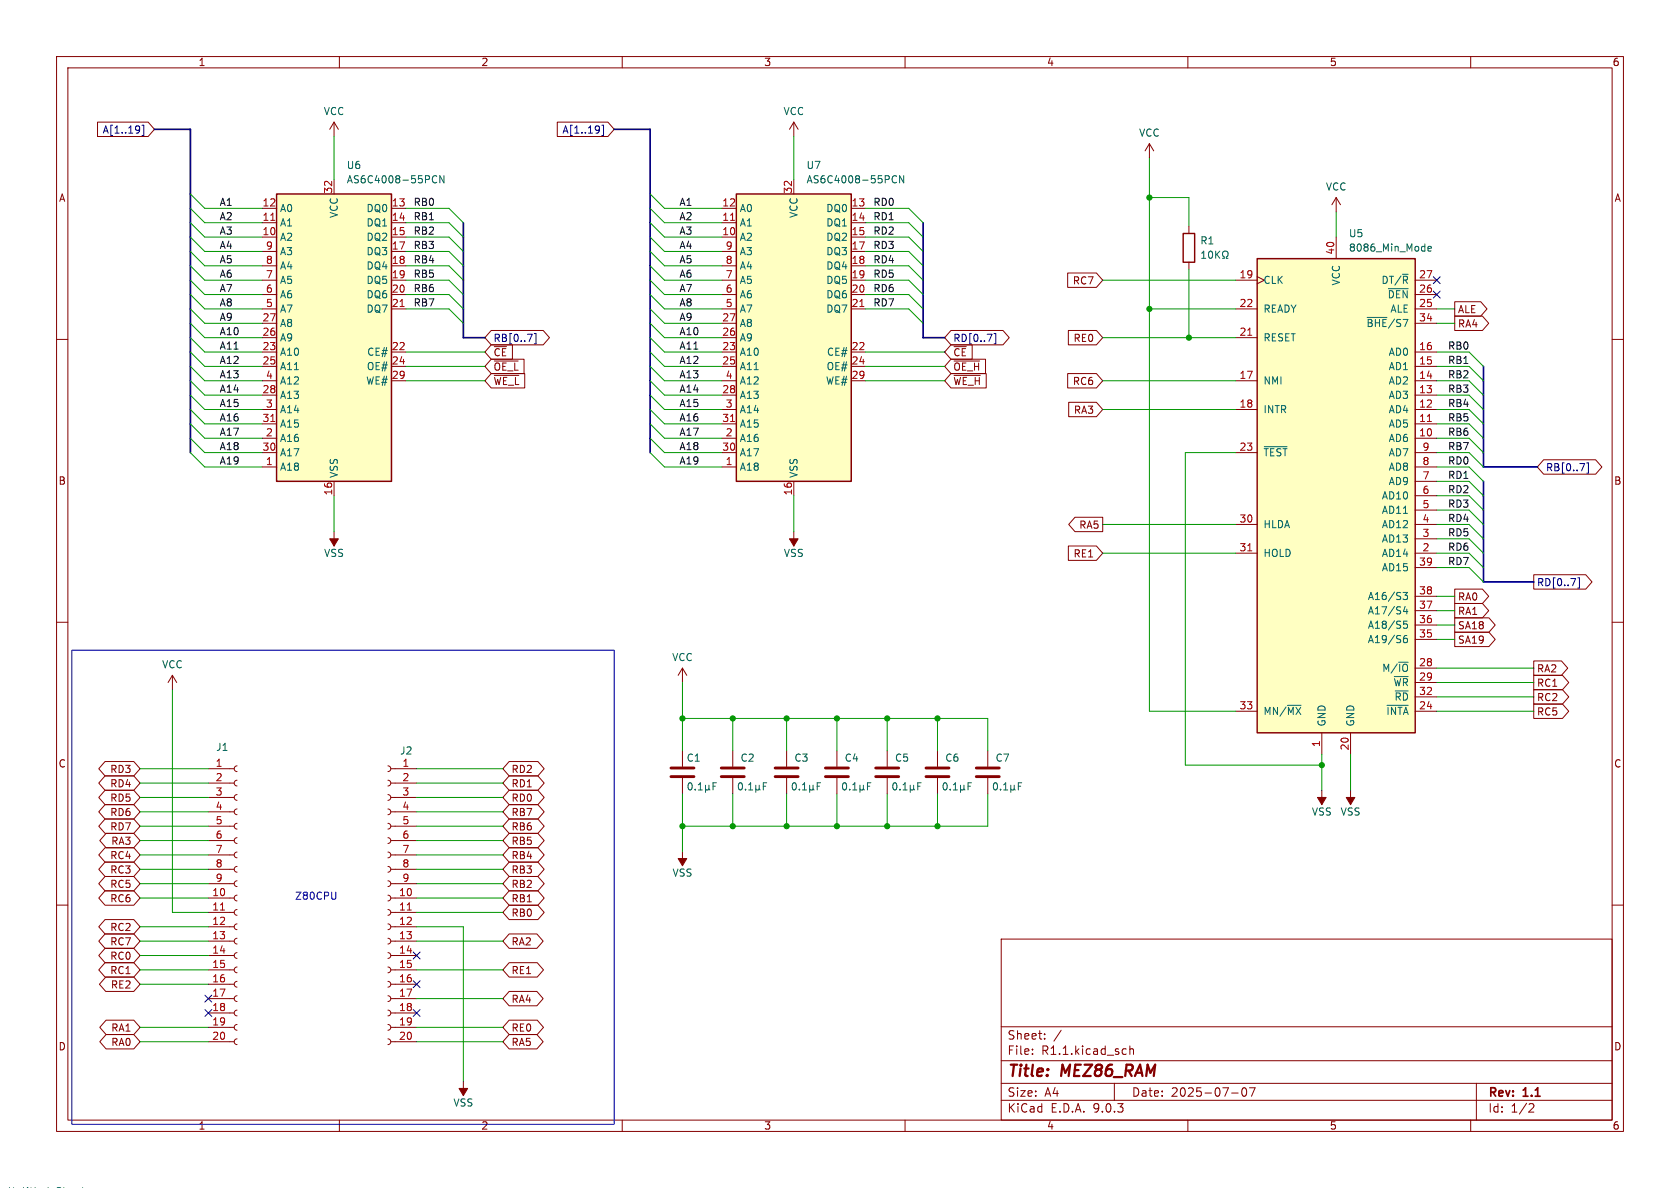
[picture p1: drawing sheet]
<svg xmlns="http://www.w3.org/2000/svg" width="297mm" height="210mm" viewBox="0 0 297 210" stroke-linecap="round" stroke-linejoin="round" font-family="sans-serif">
<g fill="none" stroke="#840000" stroke-width=".18">
<path d="M10 10h277v190h-277zM12 12h273v186h-273zM60 10v2M110 10v2M160 10v2M210 10v2M260 10v2M59.1 21.6l-.8 1.3M59.1 21.6l.7 1.3M59.1 21.6v2.5M140.3 21.6l-.7 1.3M140.3 21.6l.8 1.3"/>
<path d="M140.3 21.6v2.5M236.2 34.9l-.7 1.3M236.2 34.9l.8 1.3M236.2 34.9v2.6M210.2 40v1.3M210.2 46.4v1.2M10 60h2M285 60h2M140.3 94v2.5M10 110h2M285 110h2M68.6 135.4l.3 .1 .2 .4-.2 .3-.3 .2"/>
<path d="M68.6 137.9l.3 .2 .2 .3-.2 .4-.3 .1M69.1 135.9h4.6M69.1 138.4h4.6M233.7 139.7v2.5M238.8 139.7v2.5M68.6 140.5l.3 .1 .2 .4-.2 .3-.3 .2M68.6 143l.3 .2 .2 .3-.2 .4-.3 .1M68.6 145.5l.3 .2 .2 .4-.2 .3-.3 .2M68.6 148.1l.3 .1 .2 .4-.2 .3-.3 .2M68.6 150.6l.3 .2 .2 .3-.2 .4-.3 .1M68.6 153.2l.3 .1 .2 .4-.2 .3-.3 .2M68.6 155.7l.3 .2 .2 .3-.2 .4-.3 .1"/>
<path d="M68.6 158.2l.3 .2 .2 .4-.2 .3-.3 .2M69.1 141h4.6M69.1 143.5h4.6M69.1 146.1h4.6M69.1 148.6h4.6M69.1 151.1h4.6M69.1 153.7h4.6M69.1 156.2h4.6M69.1 158.8h4.6M120.6 150.5v2.5M10 160h2M68.6 160.8l.3 .1 .2 .4-.2 .3-.3 .2"/>
<path d="M68.6 163.3l.3 .2 .2 .3-.2 .4-.3 .1M68.6 165.9l.3 .1 .2 .4-.2 .3-.3 .2M68.6 168.4l.3 .2 .2 .3-.2 .4-.3 .1M68.6 170.9l.3 .2 .2 .4-.2 .3-.3 .2M68.6 173.5l.3 .1 .2 .4-.2 .3-.3 .2M68.6 176l.3 .2 .2 .3-.2 .4-.3 .1M68.6 178.6l.3 .1 .2 .4-.2 .3-.3 .2M69.1 161.3h4.6M69.1 163.8h4.6M69.1 166.4h4.6M69.1 168.9h4.6M69.1 171.5h4.6"/>
<path d="M69.1 174h4.6M69.1 176.5h4.6M69.1 179.1h4.6M177 166h108v32h-108zM285 160h2M60 198v2M68.6 181.1l.3 .2 .2 .3-.2 .4-.3 .1M68.6 183.6l.3 .2 .2 .4-.2 .3-.3 .2M69.1 181.6h4.6M69.1 184.2h4.6M81.9 191.1v2.6M110 198v2"/>
<path d="M160 198v2M177 194.5h108M177 191.5h108M177 187.5h108M177 181.5h108M182.5 186.3v.1M182.5 185.5v.1M184.7 183.6v.1M184.7 182.8v.1M187.6 182.1l-1.3 2M197 191.5v3M199 185.4l.1 .1"/>
<path d="M199.1 186.3l-.1 .1M199.7 184.9v1.5M199.7 185.5l.3-.1 .3 .1 .1 .9M210 198v2M217.7 193.2h1.2M219.7 192.4l.2-.1a.81 .81 0 0 1 .6 .6 .81 .81 0 0 1-.3 .8l-.2 .1a.81 .81 0 0 1-.3-1.4zM220.9 192.3h1l-.7 1.5M260 198v2M261 191.5v6.5M270.5 195.1l.5 .1 .2 .3-1 1.1h1"/>
</g>
<g fill="none" stroke="#006464" stroke-width=".18">
<path d="M212.4 45.7h.8M212.4 44.8l.4-.4v1.3M213.8 44.5l.2-.1a.68 .68 0 0 1 .4 .6 .68 .68 0 0 1-.4 .7l-.2-.2-.1-.3zM214.9 44.4v1.3M215.1 44.9l.5 .8M215.6 44.4l-.7 .7M216.1 45.7h.3v-.3a.54 .54 0 0 1-.2-.7 .54 .54 0 0 1 .7-.2 .58 .58 0 0 1-.1 .9v.3h.3M1.7 209.9v.2M2.4 209.9v.2M4.2 209.9v.2M4.9 209.9v.2zM4.9 209.9v.2"/>
<path d="M5.5 209.9v.2M6.2 209.9v.2M8.5 209.9v.2M10.7 210l-.4-.1-.2 .2M11.3 209.9v.2M14.6 209.9v.2"/>
</g>
<path d="M72 160.9h.7" fill="none" stroke="#a90000" stroke-width=".18"/>
<g fill="#840000" stroke="#840000" stroke-width=".18">
<path d="M139.6 95.3h1.5l-.8 1.2z"/>
<path d="M119.9 151.8h1.5l-.8 1.2z"/>
<path d="M81.2 192.4h1.5l-.8 1.3z"/>
<path d="M232.9 141h1.5l-.7 1.2z"/>
<path d="M238 141h1.5l-.7 1.2z"/>
</g>
<path d="M209.2 41.3h2v5.1h-2z" fill="none" stroke="#840000" stroke-width=".25"/>
<path d="M222.2 45.7h28v83.8h-28z" fill="#ffffc2"/>
<path d="M222.2 45.7h28v83.8h-28z" fill="none" stroke="#840000" stroke-width=".25"/>
<g fill="none" stroke="#840000" stroke-width=".18">
<path d="M203.2 25.4l-.8 1.3M203.2 25.4l.8 1.3M203.2 25.4v2.5M218.4 49.5h3.8M218.4 54.6h3.8M218.4 59.7h3.8M222.2 48.9l1.3 .6-1.3 .7M236.2 41.9v3.8M250.2 49.5h3.8M250.2 54.6h3.8M250.2 52.1h3.8M250.2 57.2h3.8"/>
<path d="M218.4 67.3h3.8M218.4 72.4h3.8M250.2 67.3h3.8M250.2 72.4h3.8M250.2 62.2h3.8M250.2 64.8h3.8M250.2 69.9h3.8M250.2 74.9h3.8M250.2 77.5h3.8M59.1 94v2.5M218.4 80h3.8M218.4 92.7h3.8"/>
<path d="M218.4 97.8h3.8M250.2 80h3.8M250.2 92.7h3.8M250.2 97.8h3.8M250.2 82.6h3.8M250.2 85.1h3.8M250.2 87.6h3.8M250.2 90.2h3.8M250.2 95.3h3.8M250.2 100.3h3.8M250.2 105.4h3.8M250.2 108h3.8"/>
<path d="M250.2 110.5h3.8M250.2 113h3.8M250.2 118.1h3.8M218.4 125.7h3.8M233.7 129.5v3.9M238.8 129.5v3.9M250.2 125.7h3.8M250.2 120.7h3.8M250.2 123.2h3.8"/>
</g>
<path d="M220.6 59.3h.7M252.3 74.5h.8M220.6 97.4h.7" fill="none" stroke="#a90000" stroke-width=".18"/>
<path d="M241.7 56.1h3.5M245.5 51h3.4M252.4 44l.6-.1v-.3l-.4-.1-.2 .2 .1 .6h.5M223.5 79h4M248 104.7h.8l-.4 .5 .4 .1v.6l-.2 .1-.6-.1M248.4 107.2l-.3 .9h.8M248.7 112.3l-.4 .1a.86 .86 0 0 0 0 1.2l.5-.1v-.4l-.2-.3-.4 .1-.1 .2M248.7 107.7v.8M248.8 109.8h-.6l-.1 .6 .2-.1h.4l.1 .2v.4l-.2 .2-.5-.2M245.2 124.7h3.7" fill="none" stroke="#006464" stroke-width=".18"/>
<path d="M58.3 95.3h1.5l-.7 1.2z" fill="#840000" stroke="#840000" stroke-width=".18"/>
<path d="M130.2 34.3h20.3v50.8h-20.3z" fill="#ffffc2"/>
<path d="M130.2 34.3h20.3v50.8h-20.3z" fill="none" stroke="#840000" stroke-width=".25"/>
<g fill="none" stroke="#840000" stroke-width=".18">
<path d="M127.6 36.8h2.6M127.6 39.4h2.6M140.3 31.8v2.5M150.5 36.8h2.5M150.5 39.4h2.5M127.6 41.9h2.6M127.6 44.5h2.6M127.6 47h2.6M127.6 49.5h2.6M127.6 52.1h2.6M127.6 54.6h2.6M127.6 57.2h2.6"/>
<path d="M127.6 59.7h2.6M150.5 41.9h2.5M150.5 44.5h2.5M150.5 47h2.5M150.5 49.5h2.5M150.5 52.1h2.5M150.5 54.6h2.5M127.6 62.2h2.6M127.6 64.8h2.6M127.6 67.3h2.6M127.6 69.9h2.6M127.6 72.4h2.6"/>
<path d="M127.6 74.9h2.6M127.6 77.5h2.6M150.5 62.2h2.5M150.5 64.8h2.5M150.5 67.3h2.5M127.6 80h2.6M127.6 82.6h2.6M140.3 85.1v2.5M30.5 119.4l-.8 1.3M30.5 119.4l.7 1.3M30.5 119.4v2.5M120.6 118.1v2.6"/>
<path d="M120.6 118.1l-.7 1.3M120.6 118.1l.8 1.3M36.8 135.9h4.6M36.8 138.4h4.6M41.9 135.4l-.3 .1-.2 .4 .2 .3 .3 .2M41.9 137.9l-.3 .2-.2 .3 .2 .4 .3 .1M120.6 132.7v2.8M120.6 137.5v2.8M148 132.7v2.8M148 137.5v2.8M36.8 141h4.6M36.8 143.5h4.6"/>
<path d="M36.8 146.1h4.6M36.8 148.6h4.6M36.8 151.1h4.6M36.8 153.7h4.6M36.8 156.2h4.6M36.8 158.8h4.6M41.9 140.5l-.3 .1-.2 .4 .2 .3 .3 .2M41.9 143l-.3 .2-.2 .3 .2 .4 .3 .1M41.9 145.5l-.3 .2-.2 .4 .2 .3 .3 .2M41.9 148.1l-.3 .1-.2 .4 .2 .3 .3 .2M41.9 150.6l-.3 .2-.2 .3 .2 .4 .3 .1M41.9 153.2l-.3 .1-.2 .4 .2 .3 .3 .2"/>
<path d="M41.9 155.7l-.3 .2-.2 .3 .2 .4 .3 .1M41.9 158.2l-.3 .2-.2 .4 .2 .3 .3 .2M36.8 161.3h4.6M36.8 163.8h4.6M36.8 166.4h4.6M36.8 168.9h4.6M36.8 171.5h4.6M36.8 174h4.6M36.8 176.5h4.6M36.8 179.1h4.6M41.9 160.8l-.3 .1-.2 .4 .2 .3 .3 .2M41.9 163.3l-.3 .2-.2 .3 .2 .4 .3 .1"/>
<path d="M41.9 165.9l-.3 .1-.2 .4 .2 .3 .3 .2M41.9 168.4l-.3 .2-.2 .3 .2 .4 .3 .1M41.9 170.9l-.3 .2-.2 .4 .2 .3 .3 .2M41.9 173.5l-.3 .1-.2 .4 .2 .3 .3 .2M41.9 176l-.3 .2-.2 .3 .2 .4 .3 .1M41.9 178.6l-.3 .1-.2 .4 .2 .3 .3 .2M36.8 181.6h4.6M36.8 184.2h4.6M41.9 181.1l-.3 .2-.2 .3 .2 .4 .3 .1M41.9 183.6l-.3 .2-.2 .4 .2 .3 .3 .2"/>
</g>
<path d="M129.1 39h.8M152 54.2h.7M129.1 74.5h.8M39 160.9h.7" fill="none" stroke="#a90000" stroke-width=".18"/>
<g fill="none" stroke="#006464" stroke-width=".18">
<path d="M157.8 32l.3 .3 .4-.1M158.5 31.2l-.4-.1-.3 .3M159.8 31.1v1.2l-.8-1.2v1.2M121.8 138.5l.1-.1a.68 .68 0 0 1 .5 .6 .68 .68 0 0 1-.5 .6l-.1-.1-.2-.3zM122.9 139.5v.1M123.5 139.6h.7M123.5 138.7l.3-.3v1.2M124.7 139.5l.2 .1h.2l.2-.1M124.7 138.8v1.3M125.3 139.5l.2 .1M125.3 138.8v.7M126.1 139h.4"/>
<path d="M126.7 138.4h-.6v1.2M149.1 138.5l.1-.1a.68 .68 0 0 1 .5 .6 .68 .68 0 0 1-.5 .6l-.1-.1-.2-.3zM150.2 139.5v.1M150.8 139.6h.7M150.8 138.7l.3-.3v1.2M152 139.5l.2 .1h.3l.1-.1M152 138.8v1.3M152.6 139.5l.2 .1M152.6 138.8v.7M153.4 139h.4M154 138.4h-.6v1.2"/>
</g>
<path d="M118.6 135.8h4.1M118.6 137.3h4.1M145.9 135.8h4.1M145.9 137.3h4.1" fill="none" stroke="#840000" stroke-width=".51"/>
<path d="M48.9 34.3h20.3v50.8h-20.3z" fill="#ffffc2"/>
<path d="M48.9 34.3h20.3v50.8h-20.3z" fill="none" stroke="#840000" stroke-width=".25"/>
<g fill="none" stroke="#840000" stroke-width=".18">
<path d="M17.2 21.6h9l1.1 1.3-1.1 1.2h-9zM46.4 36.8h2.5M46.4 39.4h2.5M59.1 31.8v2.5M69.2 36.8h2.6M69.2 39.4h2.6M98.5 21.6h9l1.1 1.3-1.1 1.2h-9zM46.4 41.9h2.5M46.4 44.5h2.5M46.4 47h2.5M46.4 49.5h2.5M46.4 52.1h2.5"/>
<path d="M46.4 54.6h2.5M46.4 57.2h2.5M46.4 59.7h2.5M69.2 41.9h2.6M69.2 44.5h2.6M69.2 47h2.6M69.2 49.5h2.6M69.2 52.1h2.6M69.2 54.6h2.6M86.8 58.4h9.2l1.1 1.3-1.1 1.3h-9.2l-1.1-1.3zM168.1 58.4h9.2l1.1 1.3-1.1 1.3h-9.2l-1.1-1.3zM188.8 48.3h5l1.1 1.2-1.1 1.3h-5z"/>
<path d="M188.9 58.4h4.9l1.1 1.3-1.1 1.3h-4.9zM257.2 53.3h4.6l1.1 1.3-1.1 1.3h-4.6zM257.2 55.9h4.9l1.1 1.3-1.1 1.2h-4.9zM46.4 62.2h2.5M46.4 64.8h2.5M46.4 67.3h2.5M46.4 69.9h2.5M46.4 72.4h2.5M46.4 74.9h2.5M46.4 77.5h2.5M69.2 62.2h2.6M69.2 64.8h2.6"/>
<path d="M69.2 67.3h2.6M86.8 63.5h5.8v2.5h-5.8l-1.1-1.2zM86.8 61h3.8v2.5h-3.8l-1.1-1.3zM86.8 66h6v2.6h-6l-1.1-1.3zM87.4 63.8h4.2M87.4 66.4h4.3M168.1 61h3.8v2.5h-3.8l-1.1-1.3zM168.1 63.5h6.1v2.5h-6.1l-1.1-1.2zM168.1 66h6.2v2.6h-6.2l-1.1-1.3zM168.7 63.8h4.5M168.7 66.4h4.6M188.8 66h5l1.1 1.3-1.1 1.3h-5z"/>
<path d="M188.9 71.1h4.9l1.1 1.3-1.1 1.3h-4.9zM46.4 80h2.5M46.4 82.6h2.5M59.1 85.1v2.5M188.9 96.5h4.9l1.1 1.3-1.1 1.3h-4.9zM190 91.4h4.9v2.6h-4.9l-1.1-1.3zM272.9 81.3h9.2l1.1 1.3-1.1 1.2h-9.2l-1.1-1.2zM257.2 106.7h4.9l1.1 1.3-1.1 1.2h-4.9zM257.2 104.1h4.9l1.1 1.3-1.1 1.3h-4.9zM257.2 111.8h6l1.1 1.2-1.1 1.3h-6zM257.2 109.2h6l1.1 1.3-1.1 1.3h-6zM271.1 101.6h9.2l1.2 1.3-1.2 1.2h-9.2z"/>
<path d="M271.1 119.4h5.1l1.1 1.3-1.1 1.2h-5.1zM271.1 116.8h4.9l1.2 1.3-1.2 1.3h-4.9zM18.6 134.6h5.1l1.1 1.3-1.1 1.3h-5.1l-1.1-1.3zM18.6 139.7h5.1l1.1 1.3-1.1 1.2h-5.1l-1.1-1.2zM18.6 137.2h5.1l1.1 1.2-1.1 1.3h-5.1l-1.1-1.3zM90 139.7h5.1l1.1 1.3-1.1 1.2h-5.1l-1.1-1.2zM90 134.6h5.1l1.1 1.3-1.1 1.3h-5.1l-1.1-1.3zM90 137.2h5.1l1.1 1.2-1.1 1.3h-5.1l-1.1-1.3zM129.5 132.7v2.8M129.5 137.5v2.8M139.1 132.7v2.8M139.1 137.5v2.8"/>
<path d="M156.8 132.7v2.8M156.8 137.5v2.8M165.7 132.7v2.8M165.7 137.5v2.8M174.6 132.7v2.8M174.6 137.5v2.8M271.1 124.5h5.1l1.1 1.2-1.1 1.3h-5.1zM271.1 121.9h5.1l1.1 1.3-1.1 1.3h-5.1zM18.6 154.9h5.1l1.1 1.3-1.1 1.3h-5.1l-1.1-1.3zM18.6 152.4h5.1l1.1 1.3-1.1 1.2h-5.1l-1.1-1.2zM18.6 144.8h5.1l1.1 1.3-1.1 1.2h-5.1l-1.1-1.2zM18.6 142.2h5.1l1.1 1.3-1.1 1.3h-5.1l-1.1-1.3z"/>
<path d="M18.6 149.9h5.1l1.1 1.2-1.1 1.3h-5.1l-1.1-1.3zM18.6 157.5h5.1l1.1 1.3-1.1 1.2h-5.1l-1.1-1.2zM18.8 147.3h4.9l1.1 1.3-1.1 1.3h-4.9l-1.2-1.3zM90 154.9h5.1l1.1 1.3-1.1 1.3h-5.1l-1.1-1.3zM90 142.2h5.1l1.1 1.3-1.1 1.3h-5.1l-1.1-1.3zM90 147.3h5.1l1.1 1.3-1.1 1.3h-5.1l-1.1-1.3zM90 144.8h5.1l1.1 1.3-1.1 1.2h-5.1l-1.1-1.2zM90 157.5h5.1l1.1 1.3-1.1 1.2h-5.1l-1.1-1.2zM90 149.9h5.1l1.1 1.2-1.1 1.3h-5.1l-1.1-1.3zM90 152.4h5.1l1.1 1.3-1.1 1.2h-5.1l-1.1-1.2zM18.6 170.2h5.1l1.1 1.3-1.1 1.2h-5.1l-1.1-1.2zM18.6 162.6h5.1l1.1 1.2-1.1 1.3h-5.1l-1.1-1.3z"/>
<path d="M18.6 167.6h5.1l1.1 1.3-1.1 1.3h-5.1l-1.1-1.3zM18.6 165.1h5.1l1.1 1.3-1.1 1.2h-5.1l-1.1-1.2zM18.7 172.7h5l1.1 1.3-1.1 1.3h-5l-1.1-1.3zM90 160h5.1l1.1 1.3-1.1 1.3h-5.1l-1.1-1.3zM90 170.2h5l1.1 1.3-1.1 1.2h-5l-1.1-1.2zM90 165.1h4.9l1.1 1.3-1.1 1.2h-4.9l-1.1-1.2zM90 175.3h4.9l1.1 1.2-1.1 1.3h-4.9l-1.1-1.3zM18.8 180.3h4.9l1.1 1.3-1.1 1.3h-4.9l-1.2-1.3zM18.8 182.9h4.9l1.1 1.3-1.1 1.2h-4.9l-1.2-1.2zM90 182.9h4.9l1.1 1.3-1.1 1.2h-4.9l-1.1-1.2zM90 180.3h5l1.1 1.3-1.1 1.3h-5l-1.1-1.3z"/>
</g>
<path d="M47.9 39h.7M70.7 54.2h.8M47.9 74.5h.7" fill="none" stroke="#a90000" stroke-width=".18"/>
<g fill="none" stroke="#006464" stroke-width=".18">
<path d="M76.5 32l.4 .3 .3-.1M77.2 31.2l-.3-.1-.4 .3M78.5 31.1v1.2l-.7-1.2v1.2M130.6 138.5l.2-.1a.68 .68 0 0 1 .5 .6 .68 .68 0 0 1-.5 .6l-.2-.1-.1-.3zM131.8 139.5v.1M132.3 139.6h.8M132.3 138.7l.4-.3v1.2M133.6 139.5l.2 .1h.2l.2-.1M133.6 138.8v1.3M134.2 139.5l.2 .1M134.2 138.8v.7M134.9 139h.5"/>
<path d="M135.5 138.4h-.6v1.2M140.2 138.5l.2-.1a.68 .68 0 0 1 .4 .6 .68 .68 0 0 1-.4 .6l-.2-.1-.1-.3zM141.3 139.5v.1M141.9 139.6h.7M141.9 138.7l.3-.3v1.2M143.1 139.5l.2 .1h.3l.1-.1M143.1 138.8v1.3M143.7 139.5l.2 .1M143.7 138.8v.7M144.5 139h.4M145.1 138.4h-.6v1.2M158 138.5l.1-.1a.68 .68 0 0 1 .5 .6 .68 .68 0 0 1-.5 .6l-.1-.1-.2-.3z"/>
<path d="M159.1 139.5v.1M159.6 139.6h.8M159.6 138.7l.4-.3v1.2M160.9 139.5l.2 .1h.2l.2-.1M160.9 138.8v1.3M161.5 139.5l.2 .1M161.5 138.8v.7M162.2 139h.5M162.9 138.4h-.7v1.2M166.9 138.4h.1a.68 .68 0 0 1 .5 .6 .68 .68 0 0 1-.5 .6 .84 .84 0 0 1-.1-1.2zM168 139.5v.1M168.5 139.6h.8"/>
<path d="M168.5 138.7l.4-.3v1.2M169.8 139.5l.2 .1h.2l.2-.1M169.8 138.8v1.3M170.4 139.5l.2 .1M170.4 138.8v.7M171.1 139h.5M171.7 138.4h-.6v1.2M175.8 138.4h.1a.68 .68 0 0 1 .5 .6 .68 .68 0 0 1-.5 .6 .84 .84 0 0 1-.1-1.2zM176.9 139.5v.1M177.4 139.6h.8M177.4 138.7l.4-.3v1.2M178.7 139.5l.2 .1h.2l.2-.1"/>
<path d="M178.7 138.8v1.3M179.3 139.5l.2 .1M179.3 138.8v.7M180 139h.5M180.6 138.4h-.6v1.2"/>
</g>
<path d="M127.5 135.8h4.1M127.5 137.3h4.1M137 135.8h4.1M137 137.3h4.1M154.8 135.8h4.1M154.8 137.3h4.1M163.7 135.8h4.1M163.7 137.3h4.1M172.6 135.8h4.1M172.6 137.3h4.1" fill="none" stroke="#840000" stroke-width=".51"/>
<g fill="none" stroke="#000084" stroke-width=".18">
<path d="M24.6 22.4v.8M24.7 22.8l-.1 .1M25.1 22.1h.3v1.9h-.3M105.9 22.4v.8M106 22.8l-.1 .1M106.4 22.1h.3v1.9h-.3M93.2 59.1h.9l-.6 1.3M94.5 59h.3v1.8h-.3M175.7 59h.3v1.8h-.3M253.4 48.9l1.2 1.2M253.4 51.5l1.2 1.2M254.6 48.9l-1.2 1.2"/>
<path d="M254.6 51.5l-1.2 1.2M279.3 82h.8l-.5 1.2M280.5 81.8h.3v1.8h-.3M278.9 102.1h.3v1.9h-.3M36.2 178.5l1.2 1.2M36.2 175.9l1.2 1.2M37.4 178.5l-1.2 1.2M37.4 175.9l-1.2 1.2M73.1 168.3l1.2 1.2M73.1 173.4l1.2 1.2M73.1 178.5l1.2 1.2M74.3 168.3l-1.2 1.2"/>
<path d="M74.3 173.4l-1.2 1.2M74.3 178.5l-1.2 1.2"/>
</g>
<path d="M27.3 22.9h6.4v57.1M81.9 39.4v20.3h3.8M108.6 22.9h6.3v57.1M163.2 39.4v20.3h3.8M262.3 64.8v17.8h9.5M262.3 85.1v17.8h8.8" fill="none" stroke="#000084" stroke-width=".3"/>
<g fill="none" stroke="#009600" stroke-width=".18">
<path d="M33.7 36.8l2.5 2.6h10.2M33.7 39.4l2.5 2.5h10.2M33.7 34.3l2.5 2.5h10.2M59.1 24.1v7.7M71.8 39.4h7.6l2.5 2.5M71.8 36.8h7.6l2.5 2.6M114.9 36.8l2.6 2.6h10.1M114.9 39.4l2.6 2.5h10.1M114.9 34.3l2.6 2.5h10.1M140.3 24.1v7.7M153 39.4h7.7l2.5 2.5M153 36.8h7.7l2.5 2.6"/>
<path d="M203.2 27.9v97.8h15.2M203.2 34.9h7v5.1M236.2 37.5v4.4M33.7 47l2.5 2.5h10.2M33.7 49.5l2.5 2.6h10.2M33.7 52.1l2.5 2.5h10.2M33.7 44.5l2.5 2.5h10.2M33.7 41.9l2.5 2.6h10.2M33.7 59.7l2.5 2.5h10.2M33.7 54.6l2.5 2.6h10.2M33.7 57.2l2.5 2.5h10.2M71.8 49.5h7.6l2.5 2.6"/>
<path d="M71.8 52.1h7.6l2.5 2.5M71.8 54.6h7.6l2.5 2.6M71.8 47h7.6l2.5 2.5M71.8 44.5h7.6l2.5 2.5M71.8 41.9h7.6l2.5 2.6M114.9 47l2.6 2.5h10.1M114.9 49.5l2.6 2.6h10.1M114.9 52.1l2.6 2.5h10.1M114.9 44.5l2.6 2.5h10.1M114.9 41.9l2.6 2.6h10.1M114.9 59.7l2.6 2.5h10.1M114.9 54.6l2.6 2.6h10.1"/>
<path d="M114.9 57.2l2.6 2.5h10.1M153 49.5h7.7l2.5 2.6M153 52.1h7.7l2.5 2.5M153 54.6h7.7l2.5 2.6M153 47h7.7l2.5 2.5M153 44.5h7.7l2.5 2.5M153 41.9h7.7l2.5 2.6M194.9 49.5h23.5M194.9 59.7h23.5M203.2 54.6h15.2M210.2 47.6v12.1M254 54.6h3.2"/>
<path d="M254 57.2h3.2M33.7 64.8l2.5 2.5h10.2M33.7 62.2l2.5 2.6h10.2M33.7 67.3l2.5 2.6h10.2M33.7 69.9l2.5 2.5h10.2M33.7 72.4l2.5 2.5h10.2M33.7 74.9l2.5 2.6h10.2M33.7 77.5l2.5 2.5h10.2M71.8 67.3h13.9M71.8 64.8h13.9M71.8 62.2h13.9M114.9 64.8l2.6 2.5h10.1"/>
<path d="M114.9 62.2l2.6 2.6h10.1M114.9 67.3l2.6 2.6h10.1M114.9 69.9l2.6 2.5h10.1M114.9 72.4l2.6 2.5h10.1M114.9 74.9l2.6 2.6h10.1M114.9 77.5l2.6 2.5h10.1M153 67.3h14M153 64.8h14M153 62.2h14M194.9 67.3h23.5M194.9 72.4h23.5M254 67.3h5.7l2.6 2.6"/>
<path d="M254 64.8h5.7l2.6 2.5M254 69.9h5.7l2.6 2.5M254 72.4h5.7l2.6 2.5M254 74.9h5.7l2.6 2.6M254 77.5h5.7l2.6 2.5M254 62.2h5.7l2.6 2.6M33.7 80l2.5 2.6h10.2M59.1 87.6v6.4M114.9 80l2.6 2.6h10.1M140.3 87.6v6.4M194.9 97.8h23.5M194.9 92.7h23.5"/>
<path d="M218.4 80h-8.9v55.3h24.2M254 95.3h5.7l2.6 2.5M254 90.2h5.7l2.6 2.5M254 80h5.7l2.6 2.6M254 82.6h5.7l2.6 2.5M254 97.8h5.7l2.6 2.5M254 92.7h5.7l2.6 2.6M254 87.6h5.7l2.6 2.6M254 85.1h5.7l2.6 2.5M254 108h3.2M254 100.3h5.7l2.6 2.6M254 105.4h3.2"/>
<path d="M254 110.5h3.2M254 113h3.2M254 118.1h17.1M24.8 138.4h12M24.8 135.9h12M30.5 121.9v39.4h6.3M73.7 138.4h15.2M73.7 135.9h15.2M120.6 127h54v5.7M120.6 120.7v12M129.5 127v5.7M139.1 127v5.7"/>
<path d="M148 127v5.7M156.8 127v5.7M165.7 127v5.7M233.7 133.4v6.3M238.8 133.4v6.3M254 123.2h17.1M254 120.7h17.1M254 125.7h17.1M24.8 143.5h12M24.8 146.1h12M24.8 141h12M24.8 151.1h12"/>
<path d="M24.8 153.7h12M24.8 148.6h12M24.8 156.2h12M24.8 158.8h12M73.7 143.5h15.2M73.7 146.1h15.2M73.7 141h15.2M73.7 151.1h15.2M73.7 153.7h15.2M73.7 148.6h15.2M73.7 156.2h15.2M73.7 158.8h15.2"/>
<path d="M120.6 140.3v10.2M129.5 140.3v5.8M139.1 140.3v5.8M148 140.3v5.8M156.8 140.3v5.8M165.7 140.3v5.8M174.6 140.3v5.8h-54M24.8 174h12M24.8 171.5h12M24.8 163.8h12M24.8 166.4h12M24.8 168.9h12"/>
<path d="M73.7 161.3h15.2M73.7 176.5h15.2M73.7 171.5h15.2M73.7 163.8h8.2v27.3M73.7 166.4h15.2M24.8 184.2h12M24.8 181.6h12M73.7 184.2h15.2M73.7 181.6h15.2"/>
</g>
<path d="M12.7 114.9h95.9v83.9h-95.9zM59.4 157.7l-.1 1.2" fill="none" stroke="#0000c2" stroke-width=".18"/>
<g fill="#009600" stroke="#009600" stroke-width=".18">
<circle cx="148" cy="127" r=".46"/>
<circle cx="129.5" cy="146.1" r=".46"/>
<circle cx="148" cy="146.1" r=".46"/>
<circle cx="139.1" cy="146.1" r=".46"/>
<circle cx="120.6" cy="146.1" r=".46"/>
<circle cx="156.8" cy="146.1" r=".46"/>
<circle cx="165.7" cy="146.1" r=".46"/>
<circle cx="156.8" cy="127" r=".46"/>
<circle cx="120.6" cy="127" r=".46"/>
<circle cx="233.7" cy="135.3" r=".46"/>
<circle cx="129.5" cy="127" r=".46"/>
<circle cx="165.7" cy="127" r=".46"/>
<circle cx="139.1" cy="127" r=".46"/>
<circle cx="203.2" cy="54.6" r=".46"/>
<circle cx="210.2" cy="59.7" r=".46"/>
<circle cx="203.2" cy="34.9" r=".46"/>
</g>
<g font-size="2.8" fill="#840000">
<text x="178" y="190.9">Title:</text>
<text x="187.7" y="190.9">MEZ86_RAM</text>
</g>
<g font-size="2.1" fill="#840000">
<text x="178" y="184">Sheet:</text>
<text x="178" y="186.7">File:</text>
<text x="184.1" y="186.7">R1.1.kicad_sch</text>
<text x="178" y="196.9">KiCad</text>
<text x="178" y="194.1">Size:</text>
<text x="184.7" y="194.1">A4</text>
<text x="185.7" y="196.9">E.D.A.</text>
<text x="193.3" y="196.9">9.0.3</text>
<text x="200" y="194.1">Date:</text>
<text x="207" y="194.1">2025-07-07</text>
<text x="263" y="194.3">Rev:</text>
<text x="263" y="196.9">Id:</text>
<text x="267.1" y="196.9">1/2</text>
<text x="269.4" y="194.3">1.1</text>
</g>
<g font-size="1.8" fill="#840000">
<text x="35" y="11.9">1</text>
<text x="85" y="11.9">2</text>
<text x="135" y="11.9">3</text>
<text x="185" y="11.9">4</text>
<text x="235" y="11.9">5</text>
<text x="285" y="11.9">6</text>
<text x="10.3" y="35.9">A</text>
<text x="285.3" y="35.9">A</text>
<text x="189.6" y="50.5">RC7</text>
<text x="257.7" y="55.6">ALE</text>
<text x="257.7" y="58.1">RA4</text>
<text x="87.2" y="65.7">~{OE_L}</text>
<text x="87.2" y="63.2">~{CE}</text>
<text x="168.4" y="63.2">~{CE}</text>
<text x="168.4" y="65.7">~{OE_H}</text>
<text x="189.7" y="60.6">RE0</text>
<text x="87.2" y="68.3">~{WE_L}</text>
<text x="168.4" y="68.3">~{WE_H}</text>
<text x="189.6" y="68.3">RC6</text>
<text x="189.7" y="73.3">RA3</text>
<text x="10.3" y="85.9">B</text>
<text x="285.3" y="85.9">B</text>
<text x="190.7" y="93.7">RA5</text>
<text x="189.7" y="98.7">RE1</text>
<text x="257.7" y="106.4">RA0</text>
<text x="257.7" y="108.9">RA1</text>
<text x="257.7" y="114">SA19</text>
<text x="257.7" y="111.4">SA18</text>
<text x="271.6" y="119.1">RA2</text>
<text x="271.6" y="121.6">RC1</text>
<text x="271.6" y="124.1">RC2</text>
<text x="271.6" y="126.7">RC5</text>
<text x="10.3" y="135.9">C</text>
<text x="19.4" y="136.8">RD3</text>
<text x="90.3" y="136.8">RD2</text>
<text x="285.3" y="135.9">C</text>
<text x="19.4" y="141.9">RD5</text>
<text x="19.4" y="139.4">RD4</text>
<text x="90.3" y="141.9">RD0</text>
<text x="90.3" y="139.4">RD1</text>
<text x="19.4" y="147">RD7</text>
<text x="19.4" y="144.5">RD6</text>
<text x="19.6" y="149.5">RA3</text>
<text x="90.3" y="144.5">RB7</text>
<text x="90.3" y="149.5">RB5</text>
<text x="90.3" y="147">RB6</text>
<text x="19.4" y="154.6">RC3</text>
<text x="19.4" y="152.1">RC4</text>
<text x="90.3" y="152.1">RB4</text>
<text x="90.3" y="154.6">RB3</text>
<text x="19.4" y="157.2">RC5</text>
<text x="19.4" y="159.7">RC6</text>
<text x="90.3" y="157.2">RB2</text>
<text x="90.3" y="159.7">RB1</text>
<text x="19.4" y="164.8">RC2</text>
<text x="19.4" y="167.3">RC7</text>
<text x="90.3" y="162.2">RB0</text>
<text x="90.3" y="167.3">RA2</text>
<text x="19.4" y="172.4">RC1</text>
<text x="19.4" y="169.9">RC0</text>
<text x="90.3" y="172.4">RE1</text>
<text x="19.5" y="174.9">RE2</text>
<text x="90.3" y="177.5">RA4</text>
<text x="10.3" y="185.9">D</text>
<text x="19.6" y="182.6">RA1</text>
<text x="19.6" y="185.1">RA0</text>
<text x="90.3" y="185.1">RA5</text>
<text x="90.3" y="182.6">RE0</text>
<text x="285.3" y="185.9">D</text>
<text x="35" y="199.9">1</text>
<text x="85" y="199.9">2</text>
<text x="135" y="199.9">3</text>
<text x="185" y="199.9">4</text>
<text x="235" y="199.9">5</text>
<text x="285" y="199.9">6</text>
</g>
<g font-size="1.8" fill="#000084">
<text x="18.1" y="23.8">A[1..19]</text>
<text x="99.3" y="23.8">A[1..19]</text>
<text x="87.2" y="60.6">RB[0..7]</text>
<text x="168.4" y="60.6">RD[0..7]</text>
<text x="273.2" y="83.5">RB[0..7]</text>
<text x="271.6" y="103.8">RD[0..7]</text>
</g>
<g font-size="1.8" fill="#006464">
<text x="57.1" y="20.5">VCC</text>
<text x="138.4" y="20.5">VCC</text>
<text x="201.3" y="24.4">VCC</text>
<text x="61.2" y="32.6">AS6C4008-55PCN</text>
<text x="61.2" y="30.1">U6</text>
<text x="142.5" y="32.6">AS6C4008-55PCN</text>
<text x="142.5" y="30.1">U7</text>
<text x="234.3" y="33.9">VCC</text>
<text x="49.4" y="37.7">A0</text>
<text x="49.4" y="40.2">A1</text>
<text x="59.9" y="38.6" transform="rotate(-90 59.9 38.6)">VCC</text>
<text x="64.7" y="37.7">DQ0</text>
<text x="64.7" y="40.2">DQ1</text>
<text x="130.7" y="37.7">A0</text>
<text x="130.7" y="40.2">A1</text>
<text x="141.2" y="38.6" transform="rotate(-90 141.2 38.6)">VCC</text>
<text x="146" y="37.7">DQ0</text>
<text x="146" y="40.2">DQ1</text>
<text x="49.4" y="42.8">A2</text>
<text x="49.4" y="45.3">A3</text>
<text x="49.4" y="47.9">A4</text>
<text x="64.7" y="42.8">DQ2</text>
<text x="64.7" y="45.3">DQ3</text>
<text x="64.7" y="47.9">DQ4</text>
<text x="130.7" y="42.8">A2</text>
<text x="130.7" y="45.3">A3</text>
<text x="130.7" y="47.9">A4</text>
<text x="146" y="42.8">DQ2</text>
<text x="146" y="45.3">DQ3</text>
<text x="146" y="47.9">DQ4</text>
<text x="212.1" y="43.4">R1</text>
<text x="238.4" y="42.1">U5</text>
<text x="238.4" y="44.7">8086_Min_Mode</text>
<text x="49.4" y="50.4">A5</text>
<text x="49.4" y="52.9">A6</text>
<text x="64.7" y="50.4">DQ5</text>
<text x="64.7" y="52.9">DQ6</text>
<text x="130.7" y="50.4">A5</text>
<text x="130.7" y="52.9">A6</text>
<text x="146" y="50.4">DQ5</text>
<text x="146" y="52.9">DQ6</text>
<text x="223.3" y="50.4">CLK</text>
<text x="237.1" y="50.6" transform="rotate(-90 237.1 50.6)">VCC</text>
<text x="244.1" y="50.4">DT/~{R}</text>
<text x="245.2" y="52.9">~{DEN}</text>
<text x="49.4" y="55.5">A7</text>
<text x="49.4" y="58">A8</text>
<text x="64.7" y="55.5">DQ7</text>
<text x="130.7" y="55.5">A7</text>
<text x="130.7" y="58">A8</text>
<text x="146" y="55.5">DQ7</text>
<text x="223.3" y="55.5">READY</text>
<text x="241.5" y="58">~{BHE}/S7</text>
<text x="245.7" y="55.5">ALE</text>
<text x="49.4" y="60.6">A9</text>
<text x="49.4" y="63.1">A10</text>
<text x="49.4" y="65.6">A11</text>
<text x="64.8" y="65.6">OE#</text>
<text x="64.8" y="63.1">CE#</text>
<text x="130.7" y="60.6">A9</text>
<text x="130.7" y="63.1">A10</text>
<text x="130.7" y="65.6">A11</text>
<text x="146" y="65.6">OE#</text>
<text x="146.1" y="63.1">CE#</text>
<text x="223.3" y="60.6">RESET</text>
<text x="245.4" y="63.1">AD0</text>
<text x="245.4" y="65.6">AD1</text>
<text x="49.4" y="68.2">A12</text>
<text x="49.4" y="70.7">A13</text>
<text x="64.6" y="68.2">WE#</text>
<text x="130.7" y="68.2">A12</text>
<text x="130.7" y="70.7">A13</text>
<text x="145.9" y="68.2">WE#</text>
<text x="223.3" y="68.2">NMI</text>
<text x="245.4" y="68.2">AD2</text>
<text x="245.4" y="70.7">AD3</text>
<text x="49.4" y="73.3">A14</text>
<text x="49.4" y="75.8">A15</text>
<text x="130.7" y="73.3">A14</text>
<text x="130.7" y="75.8">A15</text>
<text x="223.3" y="73.3">INTR</text>
<text x="245.4" y="73.3">AD4</text>
<text x="245.4" y="75.8">AD5</text>
<text x="49.4" y="78.3">A16</text>
<text x="49.4" y="80.9">A17</text>
<text x="49.4" y="83.4">A18</text>
<text x="130.7" y="78.3">A16</text>
<text x="130.7" y="80.9">A17</text>
<text x="130.7" y="83.4">A18</text>
<text x="223.3" y="80.9">~{TEST}</text>
<text x="245.4" y="78.3">AD6</text>
<text x="245.4" y="80.9">AD7</text>
<text x="245.4" y="83.4">AD8</text>
<text x="59.9" y="84.6" transform="rotate(-90 59.9 84.6)">VSS</text>
<text x="141.2" y="84.6" transform="rotate(-90 141.2 84.6)">VSS</text>
<text x="244.2" y="88.5">AD10</text>
<text x="245.4" y="86">AD9</text>
<text x="223.3" y="93.6">HLDA</text>
<text x="244.2" y="91">AD11</text>
<text x="244.2" y="93.6">AD12</text>
<text x="57.2" y="98.7">VSS</text>
<text x="138.5" y="98.7">VSS</text>
<text x="223.3" y="98.7">HOLD</text>
<text x="244.2" y="96.1">AD13</text>
<text x="244.2" y="98.7">AD14</text>
<text x="244.2" y="101.2">AD15</text>
<text x="241.7" y="106.3">A16/S3</text>
<text x="241.7" y="108.8">A17/S4</text>
<text x="241.7" y="111.4">A18/S5</text>
<text x="241.7" y="113.9">A19/S6</text>
<text x="28.6" y="118.3">VCC</text>
<text x="118.7" y="117.1">VCC</text>
<text x="244.3" y="119">M/~{IO}</text>
<text x="246.2" y="121.5">~{WR}</text>
<text x="246.4" y="124.1">~{RD}</text>
<text x="223.3" y="126.6">MN/~{MX}</text>
<text x="234.5" y="128.5" transform="rotate(-90 234.5 128.5)">GND</text>
<text x="239.6" y="128.5" transform="rotate(-90 239.6 128.5)">GND</text>
<text x="245" y="126.6">~{INTA}</text>
<text x="38.1" y="132.9">J1</text>
<text x="70.6" y="133.6">J2</text>
<text x="121.3" y="134.8">C1</text>
<text x="130.8" y="134.8">C2</text>
<text x="140.3" y="134.8">C3</text>
<text x="149.2" y="134.8">C4</text>
<text x="158.1" y="134.8">C5</text>
<text x="167" y="134.8">C6</text>
<text x="175.9" y="134.8">C7</text>
<text x="231.8" y="144.4">VSS</text>
<text x="236.9" y="144.4">VSS</text>
<text x="118.8" y="155.2">VSS</text>
<text x="80.1" y="195.8">VSS</text>
</g>
<g font-size="1.8" fill="#a90000">
<text x="58.8" y="34.3" transform="rotate(-90 58.8 34.3)">32</text>
<text x="140.1" y="34.3" transform="rotate(-90 140.1 34.3)">32</text>
<text x="46.3" y="36.6">12</text>
<text x="46.3" y="39.1">11</text>
<text x="46.3" y="41.7">10</text>
<text x="69.2" y="36.6">13</text>
<text x="69.2" y="39.1">14</text>
<text x="69.2" y="41.7">15</text>
<text x="127.6" y="36.6">12</text>
<text x="127.6" y="39.1">11</text>
<text x="127.6" y="41.7">10</text>
<text x="150.5" y="36.6">13</text>
<text x="150.5" y="39.1">14</text>
<text x="150.5" y="41.7">15</text>
<text x="46.9" y="44.2">9</text>
<text x="46.9" y="46.7">8</text>
<text x="69.2" y="44.2">17</text>
<text x="69.2" y="46.7">18</text>
<text x="128.2" y="44.2">9</text>
<text x="128.2" y="46.7">8</text>
<text x="150.5" y="44.2">17</text>
<text x="150.5" y="46.7">18</text>
<text x="236" y="45.1" transform="rotate(-90 236 45.1)">40</text>
<text x="46.9" y="49.3">7</text>
<text x="46.9" y="51.8">6</text>
<text x="69.2" y="49.3">19</text>
<text x="69.2" y="51.8">20</text>
<text x="128.2" y="49.3">7</text>
<text x="128.2" y="51.8">6</text>
<text x="150.5" y="49.3">19</text>
<text x="150.5" y="51.8">20</text>
<text x="219" y="49.3">19</text>
<text x="250.8" y="49.3">27</text>
<text x="250.8" y="51.8">26</text>
<text x="46.3" y="56.9">27</text>
<text x="46.3" y="59.4">26</text>
<text x="46.9" y="54.4">5</text>
<text x="69.2" y="54.4">21</text>
<text x="127.6" y="56.9">27</text>
<text x="127.6" y="59.4">26</text>
<text x="128.2" y="54.4">5</text>
<text x="150.5" y="54.4">21</text>
<text x="219" y="54.4">22</text>
<text x="219" y="59.4">21</text>
<text x="250.8" y="54.4">25</text>
<text x="250.8" y="56.9">34</text>
<text x="46.3" y="62">23</text>
<text x="46.3" y="64.5">25</text>
<text x="69.2" y="62">22</text>
<text x="69.2" y="64.5">24</text>
<text x="127.6" y="62">23</text>
<text x="127.6" y="64.5">25</text>
<text x="150.5" y="62">22</text>
<text x="150.5" y="64.5">24</text>
<text x="250.8" y="62">16</text>
<text x="250.8" y="64.5">15</text>
<text x="46.3" y="69.6">28</text>
<text x="46.9" y="67.1">4</text>
<text x="69.2" y="67.1">29</text>
<text x="127.6" y="69.6">28</text>
<text x="128.2" y="67.1">4</text>
<text x="150.5" y="67.1">29</text>
<text x="219" y="67.1">17</text>
<text x="250.8" y="67.1">14</text>
<text x="250.8" y="69.6">13</text>
<text x="46.3" y="74.7">31</text>
<text x="46.9" y="72.1">3</text>
<text x="46.9" y="77.2">2</text>
<text x="127.6" y="74.7">31</text>
<text x="128.2" y="72.1">3</text>
<text x="128.2" y="77.2">2</text>
<text x="219" y="72.1">18</text>
<text x="250.8" y="72.1">12</text>
<text x="250.8" y="74.7">11</text>
<text x="250.8" y="77.2">10</text>
<text x="46.3" y="79.8">30</text>
<text x="46.9" y="82.3">1</text>
<text x="127.6" y="79.8">30</text>
<text x="128.2" y="82.3">1</text>
<text x="219" y="79.8">23</text>
<text x="251.4" y="79.8">9</text>
<text x="251.4" y="82.3">8</text>
<text x="58.8" y="87.7" transform="rotate(-90 58.8 87.7)">16</text>
<text x="140.1" y="87.7" transform="rotate(-90 140.1 87.7)">16</text>
<text x="251.4" y="84.8">7</text>
<text x="251.4" y="87.4">6</text>
<text x="251.4" y="89.9">5</text>
<text x="219" y="92.5">30</text>
<text x="251.4" y="92.5">4</text>
<text x="251.4" y="95">3</text>
<text x="219" y="97.5">31</text>
<text x="250.8" y="100.1">39</text>
<text x="251.4" y="97.5">2</text>
<text x="250.8" y="105.2">38</text>
<text x="250.8" y="107.7">37</text>
<text x="250.8" y="110.2">36</text>
<text x="250.8" y="112.8">35</text>
<text x="250.8" y="117.9">28</text>
<text x="219" y="125.5">33</text>
<text x="250.8" y="120.4">29</text>
<text x="250.8" y="122.9">32</text>
<text x="250.8" y="125.5">24</text>
<text x="38" y="135.6">1</text>
<text x="71" y="135.6">1</text>
<text x="233.4" y="132.2" transform="rotate(-90 233.4 132.2)">1</text>
<text x="238.5" y="132.8" transform="rotate(-90 238.5 132.8)">20</text>
<text x="38" y="138.2">2</text>
<text x="38" y="140.7">3</text>
<text x="38" y="143.3">4</text>
<text x="71" y="138.2">2</text>
<text x="71" y="140.7">3</text>
<text x="71" y="143.3">4</text>
<text x="38" y="145.8">5</text>
<text x="38" y="148.3">6</text>
<text x="71" y="145.8">5</text>
<text x="71" y="148.3">6</text>
<text x="38" y="150.9">7</text>
<text x="38" y="153.4">8</text>
<text x="38" y="156">9</text>
<text x="71" y="150.9">7</text>
<text x="71" y="153.4">8</text>
<text x="71" y="156">9</text>
<text x="37.4" y="158.5">10</text>
<text x="37.4" y="161">11</text>
<text x="70.4" y="158.5">10</text>
<text x="70.4" y="161">11</text>
<text x="37.4" y="163.6">12</text>
<text x="37.4" y="166.1">13</text>
<text x="70.4" y="163.6">12</text>
<text x="70.4" y="166.1">13</text>
<text x="37.4" y="168.7">14</text>
<text x="37.4" y="171.2">15</text>
<text x="37.4" y="173.7">16</text>
<text x="70.4" y="168.7">14</text>
<text x="70.4" y="171.2">15</text>
<text x="70.4" y="173.7">16</text>
<text x="37.4" y="176.3">17</text>
<text x="37.4" y="178.8">18</text>
<text x="70.4" y="176.3">17</text>
<text x="70.4" y="178.8">18</text>
<text x="37.4" y="181.4">19</text>
<text x="37.4" y="183.9">20</text>
<text x="70.4" y="181.4">19</text>
<text x="70.4" y="183.9">20</text>
</g>
<g font-size="1.8" fill="#0f0f0f">
<text x="38.7" y="41.6">A3</text>
<text x="38.7" y="36.5">A1</text>
<text x="38.7" y="39">A2</text>
<text x="73" y="41.6">RB2</text>
<text x="73" y="39">RB1</text>
<text x="73" y="36.5">RB0</text>
<text x="120" y="36.5">A1</text>
<text x="120" y="39">A2</text>
<text x="120" y="41.6">A3</text>
<text x="154.3" y="39">RD1</text>
<text x="154.3" y="41.6">RD2</text>
<text x="154.3" y="36.5">RD0</text>
<text x="38.7" y="46.6">A5</text>
<text x="38.7" y="44.1">A4</text>
<text x="73" y="46.6">RB4</text>
<text x="73" y="44.1">RB3</text>
<text x="120" y="46.6">A5</text>
<text x="120" y="44.1">A4</text>
<text x="154.3" y="46.6">RD4</text>
<text x="154.3" y="44.1">RD3</text>
<text x="38.7" y="51.7">A7</text>
<text x="38.7" y="49.2">A6</text>
<text x="73" y="49.2">RB5</text>
<text x="73" y="51.7">RB6</text>
<text x="120" y="49.2">A6</text>
<text x="120" y="51.7">A7</text>
<text x="154.3" y="51.7">RD6</text>
<text x="154.3" y="49.2">RD5</text>
<text x="38.7" y="54.3">A8</text>
<text x="38.7" y="56.8">A9</text>
<text x="38.7" y="59.3">A10</text>
<text x="73" y="54.3">RB7</text>
<text x="120" y="54.3">A8</text>
<text x="120" y="59.3">A10</text>
<text x="120" y="56.8">A9</text>
<text x="154.3" y="54.3">RD7</text>
<text x="38.7" y="61.9">A11</text>
<text x="38.7" y="64.4">A12</text>
<text x="120" y="64.4">A12</text>
<text x="120" y="61.9">A11</text>
<text x="255.9" y="64.4">RB1</text>
<text x="255.9" y="61.9">RB0</text>
<text x="38.7" y="69.5">A14</text>
<text x="38.7" y="67">A13</text>
<text x="120" y="67">A13</text>
<text x="120" y="69.5">A14</text>
<text x="255.9" y="69.5">RB3</text>
<text x="255.9" y="67">RB2</text>
<text x="38.7" y="74.6">A16</text>
<text x="38.7" y="77.1">A17</text>
<text x="38.7" y="72">A15</text>
<text x="120" y="72">A15</text>
<text x="120" y="74.6">A16</text>
<text x="120" y="77.1">A17</text>
<text x="255.9" y="72">RB4</text>
<text x="255.9" y="77.1">RB6</text>
<text x="255.9" y="74.6">RB5</text>
<text x="38.7" y="79.7">A18</text>
<text x="38.7" y="82.2">A19</text>
<text x="120" y="82.2">A19</text>
<text x="120" y="79.7">A18</text>
<text x="255.9" y="82.2">RD0</text>
<text x="255.9" y="79.7">RB7</text>
<text x="255.9" y="84.7">RD1</text>
<text x="255.9" y="89.8">RD3</text>
<text x="255.9" y="87.3">RD2</text>
<text x="255.9" y="92.4">RD4</text>
<text x="255.9" y="94.9">RD5</text>
<text x="255.9" y="100">RD7</text>
<text x="255.9" y="97.4">RD6</text>
</g>
<text font-size="1.8" fill="#0000c2" x="52.1" y="159.1">Z80CPU</text>
</svg>
